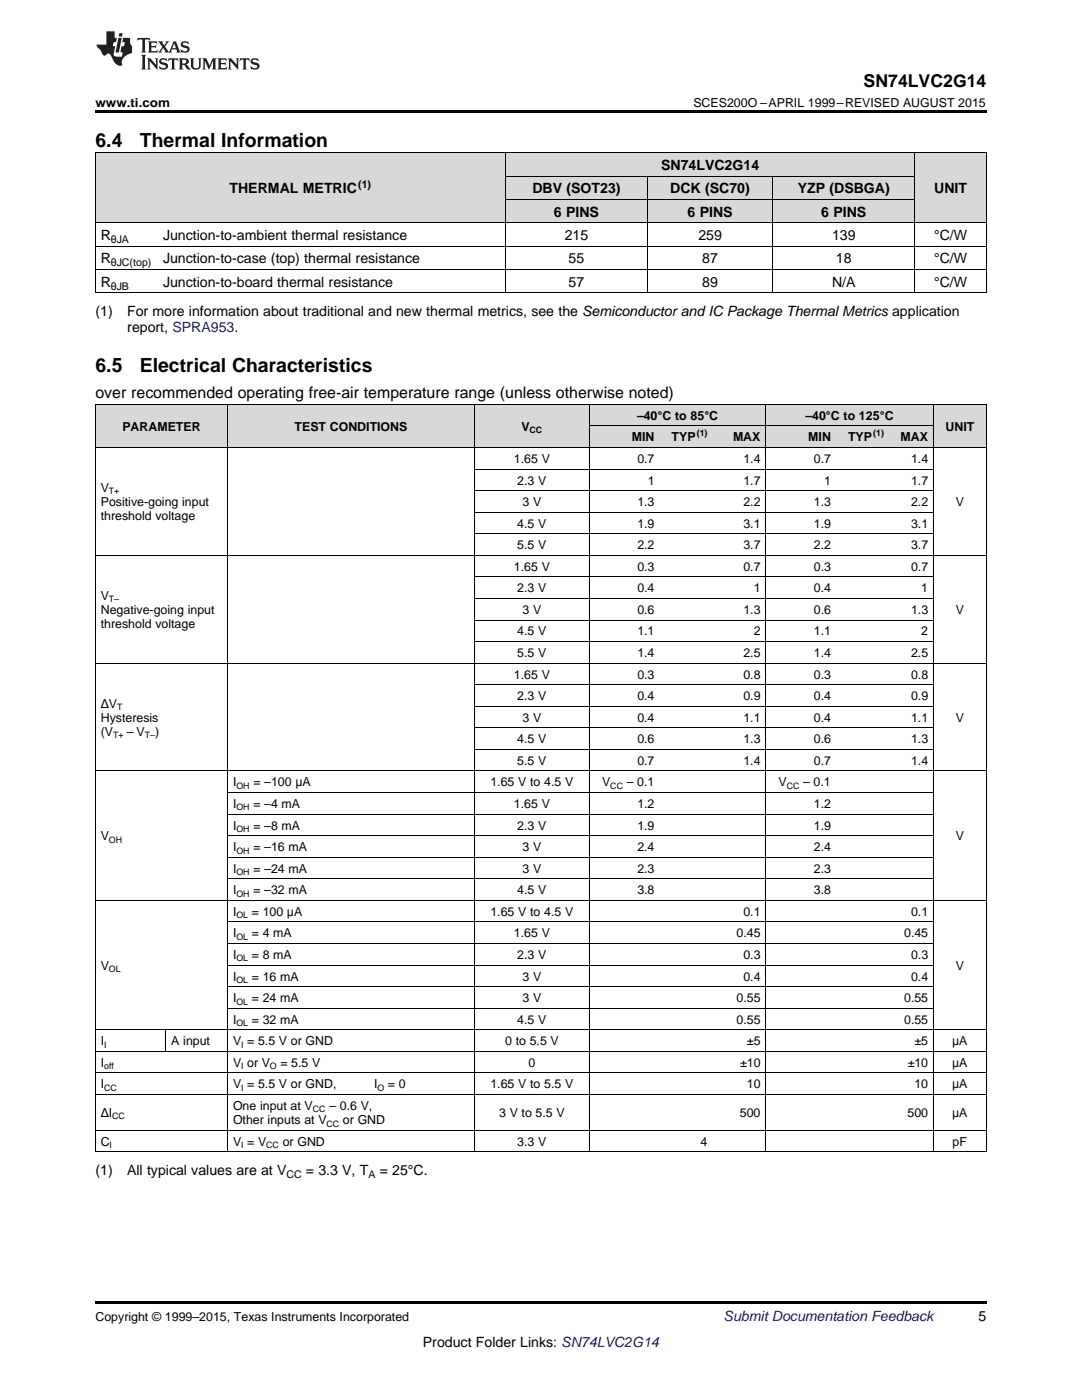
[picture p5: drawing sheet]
<svg xmlns="http://www.w3.org/2000/svg" width="216mm" height="279mm" viewBox="0 0 216 279" stroke-linecap="round" stroke-linejoin="round" font-family="sans-serif">
<g fill="#d8d8d8">
<path d="M19 80.8h14.1v8.6h-14.1z"/>
<path d="M33.1 80.8h12.3v8.6h-12.3z"/>
<path d="M45.4 80.8h28.2v8.6h-28.2z"/>
<path d="M73.6 80.8h21.1v8.6h-21.1z"/>
<path d="M94.7 80.8h22.9v8.6h-22.9z"/>
<path d="M117.6 85.1h14.1v4.3h-14.1z"/>
<path d="M131.7 85.1h10.6v4.3h-10.6z"/>
<path d="M142.3 85.1h10.5v4.3h-10.5z"/>
<path d="M152.8 85.1h14.1v4.3h-14.1z"/>
<path d="M166.9 85.1h10.6v4.3h-10.6z"/>
<path d="M177.5 85.1h8.8v4.3h-8.8z"/>
<path d="M186.3 80.8h10.5v8.6h-10.5z"/>
<path d="M117.6 80.8h14.1v4.3h-14.1z"/>
<path d="M131.7 80.8h10.6v4.3h-10.6z"/>
<path d="M142.3 80.8h10.5v4.3h-10.5z"/>
<path d="M152.8 80.8h14.1v4.3h-14.1z"/>
<path d="M166.9 80.8h10.6v4.3h-10.6z"/>
<path d="M177.5 80.8h8.8v4.3h-8.8z"/>
<path d="M19 30.6h12.5v13.9h-12.5z"/>
<path d="M31.5 30.6h69.3v13.9h-69.3z"/>
<path d="M100.8 39.9h28.5v4.6h-28.5z"/>
<path d="M129.3 39.9h24.9v4.6h-24.9z"/>
<path d="M154.2 39.9h1.7v4.6h-1.7z"/>
<path d="M155.9 39.9h26.7v4.6h-26.7z"/>
<path d="M182.6 30.6h14.2v13.9h-14.2z"/>
<path d="M100.8 35.2h28.5v4.7h-28.5z"/>
<path d="M129.3 35.2h24.9v4.7h-24.9z"/>
<path d="M154.2 35.2h1.7v4.7h-1.7z"/>
<path d="M155.9 35.2h26.7v4.7h-26.7z"/>
<path d="M100.8 30.6h28.5v4.6h-28.5z"/>
<path d="M129.3 30.6h24.9v4.6h-24.9z"/>
<path d="M154.2 30.6h1.7v4.6h-1.7z"/>
<path d="M155.9 30.6h26.7v4.6h-26.7z"/>
</g>
<g fill="#000">
<path d="M19 22h177.8v.5h-177.8zM19 58.5h.2zM100.7 58.5h.1zM129.2 58.5h.1zM154.1 58.5h.1zM155.8 58.5h.1zM182.5 58.5h.1zM196.7 58.5h.1zM19 229.9h.2zM45.3 229.9h.1zM73.5 229.9h.1zM94.6 229.9h.1z"/>
<path d="M117.5 229.9h.1zM131.6 229.9h.1zM142.2 229.9h.1zM152.7 229.9h.1zM166.8 229.9h.1zM177.4 229.9h.1zM186.2 229.9h.1zM196.7 229.9h.1zM19 259.7h177.8v.5h-177.8z"/>
</g>
<g fill="none" stroke="#000" stroke-width=".2">
<path d="M19 30.5h177.8M19.1 30.5v28M100.8 30.5v28M100.8 39.8h81.8M100.8 35.2h81.8M129.2 35.2v23.3M154.1 35.2v23.3M182.5 30.5v28M196.8 30.5v28M19 58.4h177.8M19 53.8h177.8M19 49.1h177.8"/>
<path d="M19 44.5h177.8M19 89.3h177.8M19 80.7h177.8M19.1 80.7v149.2M45.4 80.7v149.2M94.7 80.7v149.2M94.7 97.9h91.6M94.7 93.6h91.6M117.6 80.7v149.2M117.6 85h68.7M152.8 80.7v149.2M186.2 80.7v149.2"/>
<path d="M196.8 80.7v149.2M19 110.8h177.8M94.7 119.4h91.6M94.7 115.1h91.6M94.7 106.5h91.6M94.7 102.2h91.6M19 132.3h177.8M94.7 136.6h91.6M94.7 128h91.6M94.7 123.7h91.6M19 153.9h177.8M45.4 158.2h140.9"/>
<path d="M94.7 149.6h91.6M94.7 145.3h91.6M94.7 141h91.6M19 179.7h177.8M45.4 175.4h140.9M45.4 171.1h140.9M45.4 166.8h140.9M45.4 162.5h140.9M45.4 196.9h140.9M45.4 192.6h140.9M45.4 188.3h140.9M45.4 184h140.9"/>
<path d="M19 218.4h177.8M19 214.1h177.8M19 209.8h177.8M19 205.5h177.8M33.1 205.5v4.4M45.4 201.2h140.9M19 229.9h177.8M19 225.5h177.8"/>
</g>
<g fill="#231f20">
<path d="M27.5 7.6l-.1 .5 .4-.2h.6v.1v2.1l-.2 .4h1l-.3-.4v-2.1l.1-.1h.5l.5 .2-.2-.5zM29.5 8.3l.2 .3v1.5l-.2 .4h1.8l.2-.6a1.04 1.04 0 0 1-1.3 .2v-.7h.6l.3 .2v-.6l-.3 .2h-.6v-.6l.8-.1 .4 .3-.2-.5zM31.5 8.3l.9 1.1-.9 1.1h.8l-.2-.2 .5-.7 .4 .7-.2 .2h1.5l-.1-.2 .1-.4h.9l.1 .4-.2 .2h1l-.3-.3-.7-1.9h-.5l-.9 2-.8-1 .9-1h-.8l.1 .3-.3 .5-.4-.6 .2-.2zM34.7 8.6l.4 1h-.7zM36.3 8.4a.63 .63 0 0 0-.2 .7 .63 .63 0 0 0 .6 .4l.6 .2 .1 .2a.75 .75 0 0 1-.7 .4 .75 .75 0 0 1-.6-.5l.1 .7 .1-.1a1.11 1.11 0 0 0 1.5-.6 1.13 1.13 0 0 0-1.2-.8l-.1-.4a1.04 1.04 0 0 1 1.2 .2l-.2-.5-.1 .1-.5-.2zM28.2 10.9l.2 .4v2.2l-.2 .4h1l-.3-.4v-2.2l.3-.4zM29.3 11.6l.3 .4v1.5l-.3 .4h.8l-.2-.4v-1.3l1.5 1.7v-1.9l.2-.4h-.7l.2 .4v.9l-1.1-1.3zM32 11.8a.62 .62 0 0 0-.2 .7 .62 .62 0 0 0 .6 .4l.6 .1 .1 .3a.76 .76 0 0 1-.7 .3 .76 .76 0 0 1-.6-.4l.1 .7 .1-.1a1.11 1.11 0 0 0 1.5-.6 1.13 1.13 0 0 0-1.2-.8l-.1-.4a1.04 1.04 0 0 1 1.2 .2l-.2-.6-.1 .1-.5-.1zM33.7 11.6l-.2 .6a.61 .61 0 0 1 .8-.3v1.6l-.2 .4h.9l-.2-.4v-1.6a.63 .63 0 0 1 .8 .3l-.2-.6zM35.6 11.6l.3 .4v1.5l-.3 .4h1l-.2-.2v-.8l.5 .2a.76 .76 0 0 0 1.2 .7l-1-1a.58 .58 0 0 0 .6-.5 .58 .58 0 0 0-.5-.6zM36.4 11.9h.1a.45 .45 0 0 1 .5 .1 .45 .45 0 0 1 .1 .5l-.7 .2zM37.9 11.6l.2 .2a2.17 2.17 0 0 0 .3 1.9 .99 .99 0 0 0 1.6-.6v-1.1l.2-.4h-.7l.2 .2a1.92 1.92 0 0 1-.2 1.8 .6 .6 0 0 1-.9-.5v-1.1l.2-.4zM40.4 11.6l.2 .4v1.5l-.2 .4h.7l-.2-.4v-1.4l.8 1.8 .8-1.8v1.4l-.2 .4h.9l-.2-.4v-1.5l.2-.4h-.8l-.6 1.5-.6-1.5zM43.4 11.6l.2 .4v1.5l-.2 .4h1.8l.2-.6a1.04 1.04 0 0 1-1.3 .1v-.6h.5l.4 .2v-.6l-.4 .2h-.5v-.7h.8l.3 .3-.1-.6zM45.5 11.6l.2 .4v1.5l-.2 .4h.7l-.2-.4v-1.3l1.5 1.7v-1.9l.2-.4h-.7l.2 .4v.9l-1.1-1.3zM47.9 11.6l-.1 .6a.61 .61 0 0 1 .8-.3v1.6l-.3 .4h1l-.3-.4 .1-1.6a.63 .63 0 0 1 .7 .3l-.1-.6zM50.2 11.8a.62 .62 0 0 0-.2 .7 .62 .62 0 0 0 .6 .4l.6 .1 .2 .3a.76 .76 0 0 1-.8 .3 .76 .76 0 0 1-.6-.4l.1 .7 .2-.1a1.11 1.11 0 0 0 1.5-.6 1.13 1.13 0 0 0-1.3-.8l-.1-.4a1.04 1.04 0 0 1 1.2 .2l-.1-.6-.2 .1-.5-.1z"/>
<path d="M21.2 6.3v2.6h-1.9l.1 .4 .7 .9a.91 .91 0 0 0 1 .8 .56 .56 0 0 1 .5-.3 .56 .56 0 0 1 .5 .3l.4 .8a1.53 1.53 0 0 0 1.9 1.2 1.54 1.54 0 0 1 1-2.1l.9-.3v-1.4a1.52 1.52 0 0 1-.3-1.6h-1.4l-.2 .8h.5l-.2 .8h-.4l-.2 1v.2l.4 .1-.2 .8a1.93 1.93 0 0 1-1.6-.3l.3-1.8h-.5l.2-.8h.4l.2-.8h-.4v-1.3zM23.6 7.6l-.6 2.9h.7l.6-2.9zM23.8 6.6l-.1 .7h.6l.2-.7z"/>
</g>
<g font-size="3.9">
<text x="19" y="29.3">6.4</text>
<text x="27.9" y="29.3">Thermal Information</text>
<text x="19" y="74.3">6.5</text>
<text x="27.9" y="74.3">Electrical Characteristics</text>
</g>
<text font-size="3.5" x="172.3" y="17.3">SN74LVC2G14</text>
<text font-size="3.2" x="19" y="79.5">over recommended operating free-air temperature range (unless otherwise noted)</text>
<g font-size="2.8">
<text x="131.9" y="33.9">SN74LVC2G14</text>
<text x="45.8" y="38.6">THERMAL METRIC</text>
<text x="106.2" y="38.6">DBV (SOT23)</text>
<text x="133.7" y="38.6">DCK (SC70)</text>
<text x="159.2" y="38.6">YZP (DSBGA)</text>
<text x="186.4" y="38.6">UNIT</text>
<text x="20.1" y="47.9">R</text>
<text x="32.5" y="47.9">Junction-to-ambient thermal resistance</text>
<text x="110.5" y="43.3">6 PINS</text>
<text x="112.7" y="47.9">215</text>
<text x="137.2" y="43.3">6 PINS</text>
<text x="139.3" y="47.9">259</text>
<text x="163.9" y="43.3">6 PINS</text>
<text x="166" y="47.9">139</text>
<text x="186.4" y="47.9">°C/W</text>
<text x="20.1" y="52.6">R</text>
<text x="32.5" y="52.6">Junction-to-case (top) thermal resistance</text>
<text x="113.5" y="52.6">55</text>
<text x="140.1" y="52.6">87</text>
<text x="166.8" y="52.6">18</text>
<text x="186.4" y="52.6">°C/W</text>
<text x="20.1" y="57.2">R</text>
<text x="32.5" y="57.2">Junction-to-board thermal resistance</text>
<text x="113.5" y="57.2">57</text>
<text x="140.1" y="57.2">89</text>
<text x="166" y="57.2">N/A</text>
<text x="186.4" y="57.2">°C/W</text>
<text x="19" y="63.1">(1)</text>
<text x="25.4" y="63.1">For more information about traditional and new thermal metrics, see the Semiconductor and IC Package Thermal Metrics application</text>
<text x="25.4" y="66.3">report, SPRA953.</text>
<text x="19" y="234.5">(1)</text>
<text x="25.4" y="234.5">All typical values are at V</text>
<text x="61" y="234.5">= 3.3 V, T</text>
<text x="75.8" y="234.5">= 25°C.</text>
<text x="195.3" y="263.6">5</text>
<text x="84.4" y="268.9">Product Folder Links: SN74LVC2G14</text>
</g>
<text font-size="2.8" fill="#0000c8" x="144.4" y="263.6">Submit Documentation Feedback</text>
<g font-size="2.5">
<text x="19" y="21.4">www.ti.com</text>
<text x="138.4" y="21.4">SCES200O –APRIL 1999–REVISED AUGUST 2015</text>
<text x="127.1" y="83.8">–40°</text>
<text x="132.2" y="83.8">C to 85°C</text>
<text x="160.7" y="83.8">–40°C</text>
<text x="168.3" y="83.8">to 125°C</text>
<text x="24.4" y="85.9">PARAMETER</text>
<text x="58.8" y="85.9">TEST CONDITIONS</text>
<text x="104" y="85.9">V</text>
<text x="126.1" y="88.1">MIN</text>
<text x="134" y="88.1">TYP</text>
<text x="146.3" y="88.1">MAX</text>
<text x="161.3" y="88.1">MIN</text>
<text x="169.2" y="88.1">TYP</text>
<text x="179.7" y="88.1">MAX</text>
<text x="188.7" y="85.9">UNIT</text>
<text x="102.6" y="92.4">1.65 V</text>
<text x="127.2" y="92.4">0.7</text>
<text x="148.3" y="92.4">1.4</text>
<text x="162.4" y="92.4">0.7</text>
<text x="181.8" y="92.4">1.4</text>
<text x="20.1" y="98.2">V</text>
<text x="20.1" y="101">Positive-going input</text>
<text x="103.2" y="96.7">2.3 V</text>
<text x="104.3" y="101">3 V</text>
<text x="127.2" y="101">1.3</text>
<text x="129.3" y="96.7">1</text>
<text x="148.3" y="96.7">1.7</text>
<text x="148.3" y="101">2.2</text>
<text x="162.4" y="101">1.3</text>
<text x="164.5" y="96.7">1</text>
<text x="181.8" y="96.7">1.7</text>
<text x="181.8" y="101">2.2</text>
<text x="190.7" y="101">V</text>
<text x="20.1" y="103.8">threshold voltage</text>
<text x="103.2" y="105.3">4.5 V</text>
<text x="127.2" y="105.3">1.9</text>
<text x="148.3" y="105.3">3.1</text>
<text x="162.4" y="105.3">1.9</text>
<text x="181.8" y="105.3">3.1</text>
<text x="102.6" y="113.9">1.65 V</text>
<text x="103.2" y="109.6">5.5 V</text>
<text x="127.2" y="109.6">2.2</text>
<text x="127.2" y="113.9">0.3</text>
<text x="148.3" y="109.6">3.7</text>
<text x="148.3" y="113.9">0.7</text>
<text x="162.4" y="109.6">2.2</text>
<text x="162.4" y="113.9">0.3</text>
<text x="181.8" y="109.6">3.7</text>
<text x="181.8" y="113.9">0.7</text>
<text x="20.1" y="119.7">V</text>
<text x="103.2" y="118.2">2.3 V</text>
<text x="127.2" y="118.2">0.4</text>
<text x="150.4" y="118.2">1</text>
<text x="162.4" y="118.2">0.4</text>
<text x="183.8" y="118.2">1</text>
<text x="20.1" y="122.5">Negative-going input</text>
<text x="20.1" y="125.3">threshold voltage</text>
<text x="104.3" y="122.5">3 V</text>
<text x="127.2" y="122.5">0.6</text>
<text x="148.3" y="122.5">1.3</text>
<text x="162.4" y="122.5">0.6</text>
<text x="181.8" y="122.5">1.3</text>
<text x="190.7" y="122.5">V</text>
<text x="103.2" y="126.8">4.5 V</text>
<text x="103.2" y="131.1">5.5 V</text>
<text x="127.2" y="126.8">1.1</text>
<text x="127.2" y="131.1">1.4</text>
<text x="148.3" y="131.1">2.5</text>
<text x="150.4" y="126.8">2</text>
<text x="162.4" y="126.8">1.1</text>
<text x="162.4" y="131.1">1.4</text>
<text x="181.8" y="131.1">2.5</text>
<text x="183.8" y="126.8">2</text>
<text x="102.6" y="135.4">1.65 V</text>
<text x="127.2" y="135.4">0.3</text>
<text x="148.3" y="135.4">0.8</text>
<text x="162.4" y="135.4">0.3</text>
<text x="181.8" y="135.4">0.8</text>
<text x="20.1" y="141.2">ΔV</text>
<text x="103.2" y="139.7">2.3 V</text>
<text x="127.2" y="139.7">0.4</text>
<text x="148.3" y="139.7">0.9</text>
<text x="162.4" y="139.7">0.4</text>
<text x="181.8" y="139.7">0.9</text>
<text x="20.1" y="144">Hysteresis</text>
<text x="20.1" y="146.9">(V</text>
<text x="25.3" y="146.9">– V</text>
<text x="31" y="146.9">)</text>
<text x="103.2" y="148.3">4.5 V</text>
<text x="104.3" y="144">3 V</text>
<text x="127.2" y="144">0.4</text>
<text x="127.2" y="148.3">0.6</text>
<text x="148.3" y="144">1.1</text>
<text x="148.3" y="148.3">1.3</text>
<text x="162.4" y="144">0.4</text>
<text x="162.4" y="148.3">0.6</text>
<text x="181.8" y="144">1.1</text>
<text x="181.8" y="148.3">1.3</text>
<text x="190.7" y="144">V</text>
<text x="103.2" y="152.6">5.5 V</text>
<text x="127.2" y="152.6">0.7</text>
<text x="148.3" y="152.6">1.4</text>
<text x="162.4" y="152.6">0.7</text>
<text x="181.8" y="152.6">1.4</text>
<text x="46.5" y="157">I</text>
<text x="46.5" y="161.3">I</text>
<text x="50.6" y="157">= –100 μA</text>
<text x="50.6" y="161.3">= –4 mA</text>
<text x="97.9" y="157">1.65 V to 4.5 V</text>
<text x="102.6" y="161.3">1.65 V</text>
<text x="120.2" y="157">V</text>
<text x="125.1" y="157">– 0.1</text>
<text x="127.2" y="161.3">1.2</text>
<text x="155.4" y="157">V</text>
<text x="160.3" y="157">– 0.1</text>
<text x="162.4" y="161.3">1.2</text>
<text x="20.1" y="167.7">V</text>
<text x="46.5" y="165.6">I</text>
<text x="50.6" y="165.6">= –8 mA</text>
<text x="103.2" y="165.6">2.3 V</text>
<text x="127.2" y="165.6">1.9</text>
<text x="162.4" y="165.6">1.9</text>
<text x="190.7" y="167.7">V</text>
<text x="46.5" y="169.9">I</text>
<text x="50.6" y="169.9">= –16 mA</text>
<text x="104.3" y="169.9">3 V</text>
<text x="127.2" y="169.9">2.4</text>
<text x="162.4" y="169.9">2.4</text>
<text x="46.5" y="174.2">I</text>
<text x="46.5" y="178.5">I</text>
<text x="50.6" y="174.2">= –24 mA</text>
<text x="50.6" y="178.5">= –32 mA</text>
<text x="103.2" y="178.5">4.5 V</text>
<text x="104.3" y="174.2">3 V</text>
<text x="127.2" y="174.2">2.3</text>
<text x="127.2" y="178.5">3.8</text>
<text x="162.4" y="174.2">2.3</text>
<text x="162.4" y="178.5">3.8</text>
<text x="46.5" y="182.8">I</text>
<text x="50.2" y="182.8">= 100 μA</text>
<text x="97.9" y="182.8">1.65 V to 4.5 V</text>
<text x="148.3" y="182.8">0.1</text>
<text x="181.8" y="182.8">0.1</text>
<text x="46.5" y="187.1">I</text>
<text x="46.5" y="191.4">I</text>
<text x="50.2" y="187.1">= 4 mA</text>
<text x="50.2" y="191.4">= 8 mA</text>
<text x="102.6" y="187.1">1.65 V</text>
<text x="103.2" y="191.4">2.3 V</text>
<text x="147" y="187.1">0.45</text>
<text x="148.3" y="191.4">0.3</text>
<text x="180.4" y="187.1">0.45</text>
<text x="181.8" y="191.4">0.3</text>
<text x="20.1" y="193.5">V</text>
<text x="46.5" y="195.7">I</text>
<text x="50.2" y="195.7">= 16 mA</text>
<text x="104.3" y="195.7">3 V</text>
<text x="148.3" y="195.7">0.4</text>
<text x="181.8" y="195.7">0.4</text>
<text x="190.7" y="193.5">V</text>
<text x="46.5" y="200">I</text>
<text x="50.2" y="200">= 24 mA</text>
<text x="104.3" y="200">3 V</text>
<text x="147" y="200">0.55</text>
<text x="180.4" y="200">0.55</text>
<text x="20.1" y="208.6">I</text>
<text x="34.2" y="208.6">A input</text>
<text x="46.5" y="204.3">I</text>
<text x="46.5" y="208.6">V = 5.5 V or GND</text>
<text x="50.2" y="204.3">= 32 mA</text>
<text x="100.8" y="208.6">0 to 5.5 V</text>
<text x="103.2" y="204.3">4.5 V</text>
<text x="147" y="204.3">0.55</text>
<text x="149" y="208.6">±5</text>
<text x="180.4" y="204.3">0.55</text>
<text x="182.5" y="208.6">±5</text>
<text x="190" y="208.6">μA</text>
<text x="20.1" y="212.9">I</text>
<text x="46.5" y="212.9">V or V</text>
<text x="56" y="212.9">= 5.5 V</text>
<text x="105.4" y="212.9">0</text>
<text x="147.7" y="212.9">±10</text>
<text x="181.1" y="212.9">±10</text>
<text x="190" y="212.9">μA</text>
<text x="20.1" y="217.2">I</text>
<text x="46.5" y="217.2">V = 5.5 V or GND,</text>
<text x="46.5" y="221.5">One input at V</text>
<text x="65.7" y="221.5">– 0.6 V,</text>
<text x="74.6" y="217.2">I</text>
<text x="77.4" y="217.2">= 0</text>
<text x="97.9" y="217.2">1.65 V to 5.5 V</text>
<text x="149" y="217.2">10</text>
<text x="182.5" y="217.2">10</text>
<text x="190" y="217.2">μA</text>
<text x="20.1" y="222.9">ΔI</text>
<text x="46.5" y="224.3">Other inputs at V</text>
<text x="68.4" y="224.3">or GND</text>
<text x="99.6" y="222.9">3 V to 5.5 V</text>
<text x="147.6" y="222.9">500</text>
<text x="181.1" y="222.9">500</text>
<text x="190" y="222.9">μA</text>
<text x="20.1" y="228.6">C</text>
<text x="46.5" y="228.6">V = V</text>
<text x="56.4" y="228.6">or GND</text>
<text x="103.2" y="228.6">3.3 V</text>
<text x="139.8" y="228.6">4</text>
<text x="190.1" y="228.6">pF</text>
<text x="19" y="263.6">Copyright © 1999–2015, Texas Instruments Incorporated</text>
</g>
<g font-size="2.1">
<text x="71.5" y="37.5">(1)</text>
<text x="22.1" y="48.5">θJA</text>
<text x="22.1" y="53.1">θJC(top)</text>
<text x="22.1" y="57.8">θJB</text>
<text x="57.1" y="235.1">CC</text>
<text x="73.5" y="235.1">A</text>
</g>
<g font-size="1.8">
<text x="105.7" y="86.4">CC</text>
<text x="139" y="87.1">(1)</text>
<text x="174.2" y="87.1">(1)</text>
<text x="21.7" y="98.7">T+</text>
<text x="21.7" y="120.2">T–</text>
<text x="23.4" y="141.7">T</text>
<text x="22.6" y="147.4">T+</text>
<text x="28.9" y="147.4">T–</text>
<text x="47.2" y="157.4">OH</text>
<text x="47.2" y="161.7">OH</text>
<text x="121.8" y="157.4">CC</text>
<text x="157" y="157.4">CC</text>
<text x="47.2" y="166.1">OH</text>
<text x="21.7" y="168.2">OH</text>
<text x="47.2" y="170.4">OH</text>
<text x="47.2" y="174.7">OH</text>
<text x="47.2" y="179">OH</text>
<text x="47.2" y="183.3">OL</text>
<text x="47.2" y="187.6">OL</text>
<text x="47.2" y="191.9">OL</text>
<text x="21.7" y="194">OL</text>
<text x="47.2" y="196.2">OL</text>
<text x="47.2" y="200.5">OL</text>
<text x="20.8" y="209.1">I</text>
<text x="47.2" y="204.8">OL</text>
<text x="48.1" y="209.1">I</text>
<text x="20.8" y="213.4">off</text>
<text x="48.1" y="213.4">I</text>
<text x="53.9" y="213.4">O</text>
<text x="20.8" y="217.7">CC</text>
<text x="48.1" y="217.7">I</text>
<text x="75.3" y="217.7">O</text>
<text x="22.4" y="223.4">CC</text>
<text x="62.4" y="222">CC</text>
<text x="65.2" y="224.8">CC</text>
<text x="21.9" y="229.1">I</text>
<text x="48.1" y="229.1">I</text>
<text x="53.1" y="229.1">CC</text>
</g>
</svg>
